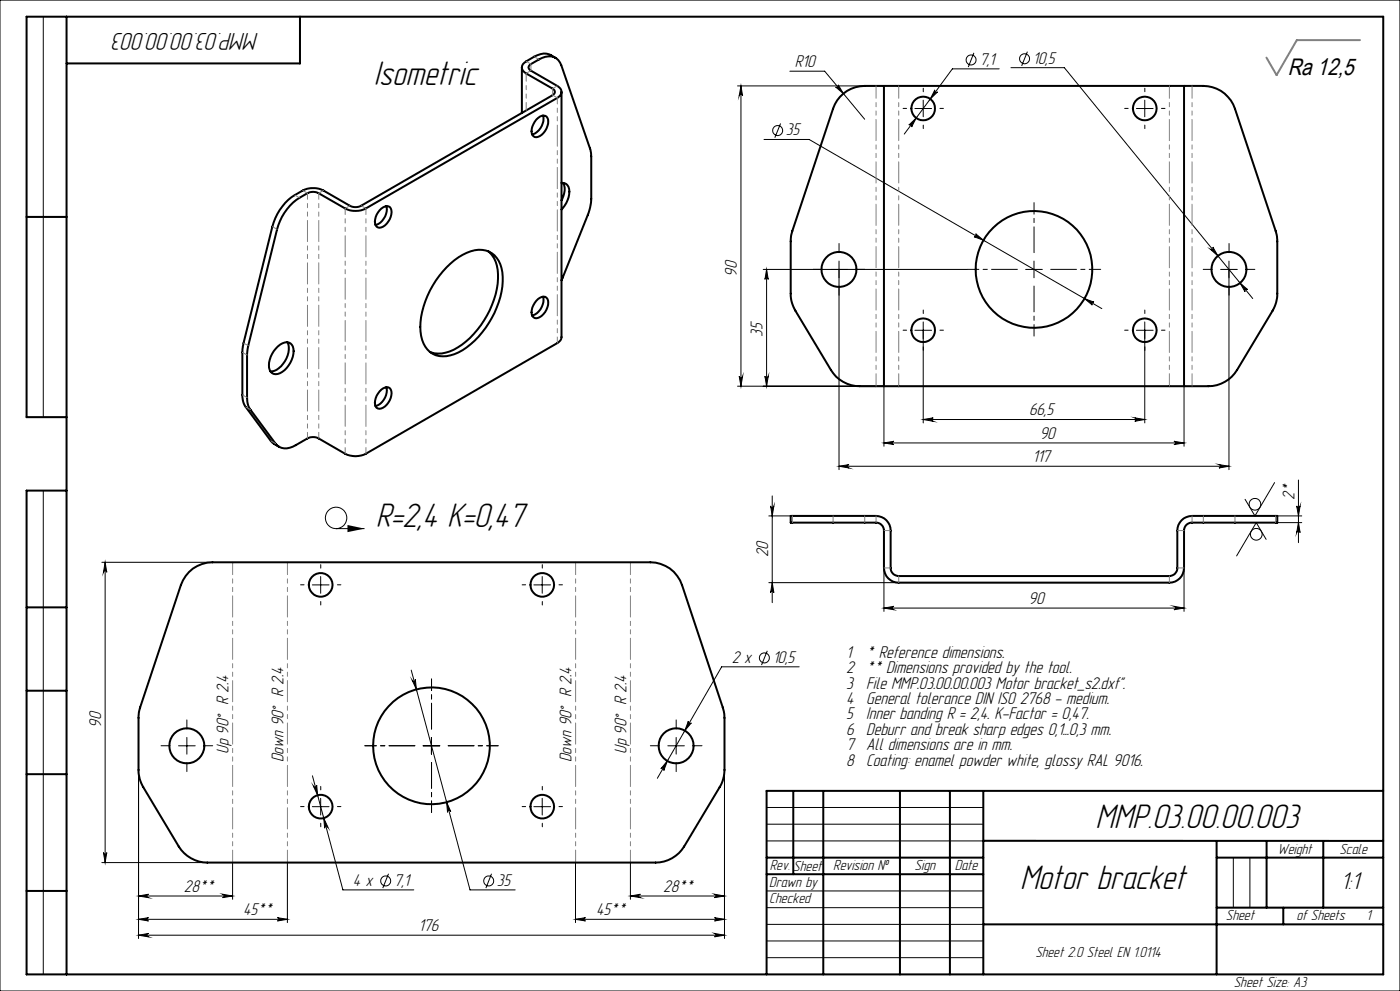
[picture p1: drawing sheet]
<svg xmlns="http://www.w3.org/2000/svg" width="420mm" height="297mm" viewBox="0 0 420 297" stroke-linecap="round" stroke-linejoin="round" font-family="sans-serif">
<g fill="none" stroke="#000" stroke-width=".3">
<path d="M0 0h420v297h-420zM13 5v120M292.2 15.8l-1.7 4.3M308.2 15.5l-1.7 4.3M221.3 25.7h43.9M222.3 25.7v90M222.3 25.7l.5 3a.51 .51 0 0 0-.5-.4 .51 .51 0 0 0-.5 .4zM234.2 37l-1.8 4.3M237 21.3h10.4l12 14.4M250.7 26.1a.5 .5 0 0 0 .7 0 .5 .5 0 0 0 .1-.7l1.5 2.6zM272.7 37.5l2.1-2.1-1.3 2.7a.5 .5 0 0 0-.2-.7 .5 .5 0 0 0-.6 .1zM274.5 32.5h5"/>
<path d="M277 30v5M280.5 26.9a.5 .5 0 0 0 .1 .8 .5 .5 0 0 0 .7-.2l-2.2 2.2zM299.8 20.6h-14.1l-14.4 19.6M303.3 20.3h16l56.5 69.2M340.9 32.5h5M343.4 30v5M229.2 41.8h13.5l87.9 50.7M251.7 78.2v62.6M292.7 70.1l2.3 1.9-2.8-1.1a.51 .51 0 0 0 .7-.2 .51 .51 0 0 0-.2-.6zM310.2 78.2v5.1M363.1 74.7a.5 .5 0 0 0 .7 0 .5 .5 0 0 0 .1-.7l1.5 2.7zM368.7 78.2v62.6"/>
<path d="M229 80.7h61.2M230 80.7v35M230 80.7l.5 3a.49 .49 0 0 0-.5-.4 .49 .49 0 0 0-.5 .4zM274.5 99h5M277 96.5v30.2M307.7 80.7h5M325.4 89.5l2.8 1.1a.51 .51 0 0 0-.7 .2 .51 .51 0 0 0 .2 .6zM340.9 99h5M343.4 96.5v30.2M366.2 80.7h5M372 84.8l2.3 2a.5 .5 0 0 0-.7 0 .5 .5 0 0 0-.1 .7zM221.3 115.7h43.9v18"/>
<path d="M221.8 112.7a.51 .51 0 0 0 .5 .5 .51 .51 0 0 0 .5-.5l-.5 3zM229.5 112.7a.49 .49 0 0 0 .5 .5 .49 .49 0 0 0 .5-.5l-.5 3zM355.2 115.7v18M251.7 139.7h117M251.7 139.7l3-.5a.51 .51 0 0 0-.5 .5 .51 .51 0 0 0 .5 .6zM265.2 132.7l3-.4a.49 .49 0 0 0-.5 .4 .49 .49 0 0 0 .5 .5zM265.2 132.7h90M277 125.7h66.4M277 125.7l3-.5a.51 .51 0 0 0-.5 .5 .51 .51 0 0 0 .5 .6zM340.4 125.2l3 .5-3 .6a.51 .51 0 0 0 .5-.6 .51 .51 0 0 0-.5-.5zM352.2 132.3l3 .4-3 .5a.49 .49 0 0 0 .5-.5 .49 .49 0 0 0-.5-.4zM365.7 139.2l3 .5-3 .6a.51 .51 0 0 0 .5-.6 .51 .51 0 0 0-.5-.5z"/>
<path d="M13 147v145M100.8 158.4h8.6M230.6 154.6h19.3M231.2 151.6a.49 .49 0 0 0 .5 .5 .49 .49 0 0 0 .5-.5l-.5 3zM231.7 148.6v32M382.4 144.6l-5.9 10-3-5M382.7 154.6h7.8M382.7 156.6h7.8M389 151.6a.51 .51 0 0 0 .5 .5 .51 .51 0 0 0 .5-.5l-.5 3zM389.5 156.6l.5 3a.51 .51 0 0 0-.5-.4 .51 .51 0 0 0-.5 .4zM389.5 143.9v18.7M30.6 168.5h33.1"/>
<path d="M31.5 168.5l.5 3a.49 .49 0 0 0-.5-.5 .49 .49 0 0 0-.5 .5zM31.5 168.5v90M93.7 175.3h5M96.2 172.8v5M160.2 175.3h5M162.7 172.8v5M230.6 174.6h39M231.7 174.6l.5 3a.49 .49 0 0 0-.5-.4 .49 .49 0 0 0-.5 .4zM265.2 170.2v13M355.2 170.2v13M379.8 161.6l-2.9-5-5.9 10M230.2 195l-1.7 4.3"/>
<path d="M239.7 199.8h-23.2l-19.3 33.5M265.2 182.2l3-.5a.51 .51 0 0 0-.5 .5 .51 .51 0 0 0 .5 .5zM265.2 182.2h90M352.2 181.7l3 .5-3 .5a.51 .51 0 0 0 .5-.5 .51 .51 0 0 0-.5-.5zM123.4 200.8l17.6 65.9h13.6M123.6 203.8a.49 .49 0 0 0 .6 .4 .49 .49 0 0 0 .4-.6l.3 3zM206.5 216.1a.52 .52 0 0 0 .2 .7 .52 .52 0 0 0 .7-.2l-1.9 2.4zM41.6 230.7v50.6M53.6 223.5h5M56.1 221v5M93.7 232.5l9.2 34.2h21.2M94 235.5a.51 .51 0 0 0 .6 .4 .51 .51 0 0 0 .4-.6l.3 3z"/>
<path d="M96.2 239.3v5M126.9 223.5h5M129.4 221v5M162.7 239.3v5M200.2 228.1l-1.1 2.8a.52 .52 0 0 0-.2-.6 .52 .52 0 0 0-.6 .1zM200.3 223.5h5M202.8 221v5M217.3 230.7v50.6M30.6 258.5h31.6M31 255.5a.49 .49 0 0 0 .5 .5 .49 .49 0 0 0 .5-.5l-.5 3zM69.8 258.5v11M86.2 258.5v18"/>
<path d="M93.7 241.8h5M97.1 245.2l1.3 2.8a.51 .51 0 0 0-.6-.4 .51 .51 0 0 0-.4 .6zM134 240.4l1.2 2.8a.49 .49 0 0 0-.6-.3 .49 .49 0 0 0-.3 .5zM160.2 241.8h5M172.6 258.5v18M189.1 258.5v11M230 247h65M230 242h65M230 252h65M370 257v15M375 257v15M41.6 268.5l3-.5a.51 .51 0 0 0-.5 .5 .51 .51 0 0 0 .5 .5z"/>
<path d="M41.6 275.5l3-.5a.49 .49 0 0 0-.5 .5 .49 .49 0 0 0 .5 .5zM41.6 268.5h28.2M41.6 275.5h44.6M66.8 268l3 .5-3 .5a.51 .51 0 0 0 .4-.5 .51 .51 0 0 0-.4-.5zM83.2 275l3 .5-3 .5a.49 .49 0 0 0 .5-.5 .49 .49 0 0 0-.5-.5zM116.6 261.9l-1.8 4.3M147.5 261.9l-1.7 4.3M172.6 275.5l3-.5a.49 .49 0 0 0-.4 .5 .49 .49 0 0 0 .4 .5zM172.6 275.5h44.7M189.1 268.5l3-.5a.51 .51 0 0 0-.5 .5 .51 .51 0 0 0 .5 .5zM189.1 268.5h28.2M214.3 279.7l3 .6-3 .5a.51 .51 0 0 0 .5-.5 .51 .51 0 0 0-.5-.6z"/>
<path d="M214.3 268l3 .5-3 .5a.51 .51 0 0 0 .5-.5 .51 .51 0 0 0-.5-.5zM214.3 275l3 .5-3 .5a.49 .49 0 0 0 .5-.5 .49 .49 0 0 0-.5-.5zM230 277h65M230 267h65M230 272h65M41.6 280.3l3-.6a.51 .51 0 0 0-.5 .6 .51 .51 0 0 0 .5 .5zM41.6 280.3h175.7M230 287h65M230 282h65"/>
<circle cx="291.3" cy="18" r="1.48"/>
<circle cx="307.4" cy="17.6" r="1.48"/>
<circle cx="233.3" cy="39.1" r="1.51"/>
<circle cx="100.8" cy="155.2" r="3.2"/>
<circle cx="376.5" cy="151.1" r="1.76"/>
<circle cx="376.9" cy="160.1" r="1.75"/>
<circle cx="229.3" cy="197.2" r="1.51"/>
<circle cx="115.7" cy="264" r="1.49"/>
<circle cx="146.6" cy="264" r="1.49"/>
</g>
<g fill="#000">
<path d="M104.2 157.3l5.2 1.1-5.2 1.1z"/>
<path d="M230 80.7l.5 3a.49 .49 0 0 0-.5-.4 .49 .49 0 0 0-.5 .4zM229.5 112.7a.49 .49 0 0 0 .5 .5 .49 .49 0 0 0 .5-.5l-.5 3zM222.3 25.7l.5 3a.51 .51 0 0 0-.5-.4 .51 .51 0 0 0-.5 .4zM221.8 112.7a.51 .51 0 0 0 .5 .5 .51 .51 0 0 0 .5-.5l-.5 3zM231.2 151.6a.49 .49 0 0 0 .5 .5 .49 .49 0 0 0 .5-.5l-.5 3zM231.7 174.6l.5 3a.49 .49 0 0 0-.5-.4 .49 .49 0 0 0-.5 .4z"/>
<path d="M325.4 89.5l2.3 1.9a.51 .51 0 0 1-.2-.6 .51 .51 0 0 1 .7-.2zM292.7 70.1a.51 .51 0 0 1 .1 .6 .51 .51 0 0 1-.6 .2l2.8 1.1zM251.7 139.7l3-.5a.51 .51 0 0 0-.5 .5 .51 .51 0 0 0 .5 .6zM365.7 139.2l3 .5-3 .6a.51 .51 0 0 0 .5-.6 .51 .51 0 0 0-.5-.5zM277 125.7l3-.5a.51 .51 0 0 0-.5 .5 .51 .51 0 0 0 .5 .6zM340.4 125.2l3 .5-3 .6a.51 .51 0 0 0 .5-.6 .51 .51 0 0 0-.5-.5zM250.7 26.1l2.3 1.9-1.5-2.6a.5 .5 0 0 1-.1 .7 .5 .5 0 0 1-.7 0zM272.7 37.5a.49 .49 0 0 1 .6-.1 .49 .49 0 0 1 .2 .7l1.3-2.7zM280.5 26.9l-1.4 2.8 2.2-2.2a.51 .51 0 0 1-.7 .1 .51 .51 0 0 1-.1-.7zM372 84.8l1.5 2.7a.5 .5 0 0 1 .1-.7 .5 .5 0 0 1 .7 0zM363.1 74.7l2.3 2-1.5-2.7a.5 .5 0 0 1-.1 .7 .5 .5 0 0 1-.7 0zM123.6 203.8l1.3 2.8-.3-3a.49 .49 0 0 1-.4 .6 .49 .49 0 0 1-.6-.4zM134 240.4l.3 3a.49 .49 0 0 1 .3-.5 .49 .49 0 0 1 .6 .3zM94 235.5l1.3 2.8-.3-3a.51 .51 0 0 1-.4 .6 .51 .51 0 0 1-.6-.4zM97.1 245.2l.3 3a.51 .51 0 0 1 .4-.6 .51 .51 0 0 1 .6 .4zM200.2 228.1l-1.9 2.3a.52 .52 0 0 1 .6-.1 .52 .52 0 0 1 .2 .6zM206.5 216.1l-1 2.9 1.9-2.4a.52 .52 0 0 1-.7 .2 .52 .52 0 0 1-.2-.7z"/>
<path d="M352.2 132.3l3 .4-3 .5a.49 .49 0 0 0 .5-.5 .49 .49 0 0 0-.5-.4zM265.2 132.7l3-.4a.49 .49 0 0 0-.5 .4 .49 .49 0 0 0 .5 .5z"/>
<path d="M389.5 156.6l.5 3a.51 .51 0 0 0-.5-.4 .51 .51 0 0 0-.5 .4zM389 151.6a.51 .51 0 0 0 .5 .5 .51 .51 0 0 0 .5-.5l-.5 3z"/>
<path d="M265.2 182.2l3-.5a.51 .51 0 0 0-.5 .5 .51 .51 0 0 0 .5 .5zM352.2 181.7l3 .5-3 .5a.51 .51 0 0 0 .5-.5 .51 .51 0 0 0-.5-.5z"/>
<path d="M31 255.5a.49 .49 0 0 0 .5 .5 .49 .49 0 0 0 .5-.5l-.5 3zM31.5 168.5l.5 3a.49 .49 0 0 0-.5-.5 .49 .49 0 0 0-.5 .5z"/>
<path d="M41.6 280.3l3-.6a.51 .51 0 0 0-.5 .6 .51 .51 0 0 0 .5 .5zM214.3 279.7l3 .6-3 .5a.51 .51 0 0 0 .5-.5 .51 .51 0 0 0-.5-.6zM41.6 268.5l3-.5a.51 .51 0 0 0-.5 .5 .51 .51 0 0 0 .5 .5zM66.8 268l3 .5-3 .5a.51 .51 0 0 0 .4-.5 .51 .51 0 0 0-.4-.5zM189.1 268.5l3-.5a.51 .51 0 0 0-.5 .5 .51 .51 0 0 0 .5 .5zM214.3 268l3 .5-3 .5a.51 .51 0 0 0 .5-.5 .51 .51 0 0 0-.5-.5z"/>
<path d="M41.6 275.5l3-.5a.49 .49 0 0 0-.5 .5 .49 .49 0 0 0 .5 .5zM83.2 275l3 .5-3 .5a.49 .49 0 0 0 .5-.5 .49 .49 0 0 0-.5-.5zM172.6 275.5l3-.5a.49 .49 0 0 0-.4 .5 .49 .49 0 0 0 .4 .5zM214.3 275l3 .5-3 .5a.49 .49 0 0 0 .5-.5 .49 .49 0 0 0-.5-.5z"/>
</g>
<path d="M310.2 75.7v-15M305.2 80.7h-15M310.2 85.7v15M315.2 80.7h15M129.5 218.5v-15M124.5 223.5h-15M129.5 228.5v15M134.5 223.5h15" fill="none" stroke="#000" stroke-width=".3" stroke-dasharray="15.2 1.3 1.3 1.3" stroke-dashoffset="7.5"/>
<g fill="none" stroke="#000" stroke-width=".3" stroke-dasharray="15.2 1.3 1.3 1.3">
<path d="M272 32.5h-1.1M277 27.5v-1.1M277 37.5v1M282 32.5h1M338.4 32.5h-1M343.4 27.5v-1.1M343.4 37.5v1M348.4 32.5h1.1M251.7 75.7v-2.7M368.7 75.7v-2.7M246.7 80.7h-2.7M251.7 85.7v2.8"/>
<path d="M256.7 80.7h2.8M272 99h-1.1M277 94v-1.1M282 99h1M338.4 99h-1M343.4 94v-1.1M348.4 99h1.1M363.7 80.7h-2.7M368.7 85.7v2.8M373.7 80.7h2.8M277 104v1M343.4 104v1"/>
<path d="M91.2 175.3h-1M96.2 170.3v-1.1M101.2 175.3h1.1M157.7 175.3h-1.1M162.7 170.3v-1.1M167.7 175.3h1M96.2 180.3v1M162.7 180.3v1M56.1 218.5v-2.8M202.9 218.5v-2.8M51.1 223.5h-2.8M56.1 228.5v2.7"/>
<path d="M61.1 223.5h2.7M96.2 236.7v-1M162.7 236.7v-1M197.9 223.5h-2.8M202.9 228.5v2.7M207.9 223.5h2.7M91.2 241.7h-1M96.2 246.7v1.1M101.2 241.7h1.1M157.7 241.7h-1.1M162.7 246.7v1.1M167.7 241.7h1"/>
</g>
<g fill="none" stroke="#000" stroke-width=".6">
<path d="M20 5v287M90 5v14h-70M166.7 17.4a5.1 5.1 0 0 0-6.5-.4 5.9 5.9 0 0 0-3.6 2.7 1.91 1.91 0 0 0 1.2 2.3l8 4.6a1.04 1.04 0 0 1 .7 .9 1.04 1.04 0 0 1-.7 1l-57.5 33.2a3.6 3.6 0 0 1-3.3 0l-8-4.6a6.9 6.9 0 0 0-6.2 0 16.3 16.3 0 0 0-9.1 10.8l-8.9 36-.1 14.5a5.7 5.7 0 0 0 1 3.6l7.5 10.1 1.1 1 1.4 .8M156.6 20.2v13.6M160.9 35.9a2.09 2.09 0 0 1 3.3-.6 4.7 4.7 0 0 1-3.3 5.8 1.77 1.77 0 0 1-1.4-2.5l.5-1.4zM162.9 34.6a4.8 4.8 0 0 1-3.3 5.7M168.5 27.5v73.5a2.09 2.09 0 0 1-1.3 1.8l-57.5 33.2a6.9 6.9 0 0 1-6.2 0l-7.9-4.6a3.6 3.6 0 0 0-3.4 0 14.3 14.3 0 0 1-6.1 3 3.7 3.7 0 0 1-3.4-1.4l-7.6-10.2a5.7 5.7 0 0 1-1-3.6l.2-14.5 8.8-35.9a15.7 15.7 0 0 1 10.4-11.3l1.7 .2 8.3 4.8a6.9 6.9 0 0 0 6.2 0l57.5-33.2a1.91 1.91 0 0 0 1.3-1.8 1.91 1.91 0 0 0-1.3-1.8l-8-4.5a1.02 1.02 0 0 1-.7-1 1.02 1.02 0 0 1 .7-1 9.9 9.9 0 0 1 6.2-2.3 3.7 3.7 0 0 1 3 2.6l8.7 25.2 .3 2.1v12.8l-.4 2.9-8.5 21.5M265.2 25.7h90M265.2 25.7h-1.5a14.3 14.3 0 0 0-10.7 2.3 9.9 9.9 0 0 0-3.1 4.6l-12.5 37.8-.2 1.6v16a9.9 9.9 0 0 0 1.4 5.1l10.7 17.8a10.1 10.1 0 0 0 8.5 4.8h7.4M265.2 25.7v90M355.2 25.7h1.5a14.3 14.3 0 0 1 10.7 2.3 9.9 9.9 0 0 1 3.1 4.6l12.5 37.8 .2 1.6v16a9.9 9.9 0 0 1-1.4 5.1l-10.7 17.8a10.1 10.1 0 0 1-8.6 4.8h-7.3M355.2 25.7v90"/>
<path d="M168.5 54.8a2.16 2.16 0 0 1 2.3 2.7l-.5 2.5-1 1.7-.8 1.1M168.9 54.8a5.2 5.2 0 0 1-.4 5.2M8 65h12M113.9 63a2.12 2.12 0 0 1 3.3-.6 4.7 4.7 0 0 1-3.3 5.9 1.76 1.76 0 0 1-1.4-2.5l.5-1.5zM115.9 61.8a4.8 4.8 0 0 1-3.3 5.6M146.5 75.3a9.4 9.4 0 0 1 2.9 8.3 27.2 27.2 0 0 1-13.3 21.2 8.6 8.6 0 0 1-7.1 .7M133.9 80.1a15.8 15.8 0 0 1 9.6-5.2 6.8 6.8 0 0 1 7.2 6.7 25.9 25.9 0 0 1-7.2 19.3 15.6 15.6 0 0 1-10.7 5.9 6.6 6.6 0 0 1-6.5-6.2 25 25 0 0 1 6.5-19.2zM160.9 90.2a2.33 2.33 0 0 1 3-1 4.1 4.1 0 0 1-1.4 5.4 1.66 1.66 0 0 1-1.6 .8 1.66 1.66 0 0 1-1.4-1.2 5 5 0 0 1 1.4-4zM162.9 88.9a4.9 4.9 0 0 1-3.3 5.7M83.4 103.8a2.9 2.9 0 0 1 4.1-.5 6.1 6.1 0 0 1-1.5 6.9 3.8 3.8 0 0 1-4.4 1.6 4.7 4.7 0 0 1 0-5.8zM86.2 102.6a6.6 6.6 0 0 1-2.6 7.7 3.6 3.6 0 0 1-2.5 1M113.9 117.3a2.33 2.33 0 0 1 3-1 4.2 4.2 0 0 1-1.4 5.5 1.67 1.67 0 0 1-1.6 .7 1.67 1.67 0 0 1-1.4-1.1l.2-2.1z"/>
<path d="M115.9 116.1a4.9 4.9 0 0 1-3.3 5.6M265.2 115.7h90M20 125h-12v-120h407v287h-407v-145h12M237.2 154.6h20.8a15.9 15.9 0 0 1 6.5 .4 4.4 4.4 0 0 1 2.7 4v11.2a2.41 2.41 0 0 0 2.4 2.4h81.2a2.41 2.41 0 0 0 2.4-2.4v-11.2a4.4 4.4 0 0 1 4.4-4.4h25.6v2h-25.6a2.35 2.35 0 0 0-2.4 2.4v11.2a4.4 4.4 0 0 1-4.4 4.4h-81.2a4.4 4.4 0 0 1-4.4-4.4v-11.2a2.41 2.41 0 0 0-2.4-2.4h-25.6zM56.7 171.4a10.1 10.1 0 0 1 7-2.9h131.4a9.9 9.9 0 0 1 9.5 6.9l12.5 37.7 .2 2.1v15.5a10.4 10.4 0 0 1-1.4 5.2l-10.7 17.8a10 10 0 0 1-8.5 4.8h-134.5a10.2 10.2 0 0 1-8.6-4.8l-10.6-17.8a9.9 9.9 0 0 1-1.4-5.2v-16l.1-1.6 12.6-37.7 1.4-2.8zM8 182h12M8 207h12M8 232h12M238 237v25M247 237v55M270 237v55M285 237v55"/>
<path d="M295 237v55M415 237h-185v55M230 257h65M295 252h120M365 252v40M365 257h50M380 252v20M397 252v20M8 267h12M230 262h65M295 277h120M365 272h50"/>
<path d="M385 272v5"/>
<circle cx="277" cy="32.5" r="3.6"/>
<circle cx="343.4" cy="32.5" r="3.6"/>
<circle cx="251.7" cy="80.8" r="5.2"/>
<circle cx="277" cy="99" r="3.6"/>
<circle cx="310.2" cy="80.7" r="17.5"/>
<circle cx="343.4" cy="99" r="3.6"/>
<circle cx="368.7" cy="80.8" r="5.2"/>
<circle cx="96.2" cy="175.3" r="3.6"/>
<circle cx="162.7" cy="175.3" r="3.5"/>
<circle cx="56.1" cy="223.5" r="5.3"/>
<circle cx="129.4" cy="223.5" r="17.5"/>
<circle cx="202.8" cy="223.5" r="5.2"/>
<circle cx="96.2" cy="241.8" r="3.6"/>
<circle cx="162.7" cy="241.8" r="3.5"/>
</g>
<path d="M383 22.5h.1" fill="none" stroke="#808080" stroke-width=".3" stroke-dasharray="15.2 1.3 1.3 1.3"/>
<path d="M262.8 25.7v90M269.6 25.7v90M350.8 25.7v90M357.6 115.7v-90M172.7 168.5v90M189.1 168.5v90M69.8 258.5v-90M86.2 258.5v-90" fill="none" stroke="#808080" stroke-width=".3" stroke-dasharray="6.3 1.3 1.3 1.3 1.3 1.3" stroke-dashoffset="2.6"/>
<path d="M408 12h-19l-6 10.5-3.1-5.2" fill="none" stroke="#808080" stroke-width=".6"/>
<path d="M167.2 29.3v73.5M92.2 57.9v73.5M103.6 62.5v73.5M109.8 62.5v73.5M95.6 131.4v-73.5" fill="none" stroke="#808080" stroke-width=".3" stroke-dasharray="6.3 1.3 1.3 1.3 1.3 1.3" stroke-dashoffset="4.5"/>
<g fill="none" stroke="#808080" stroke-width=".3" stroke-dasharray="6.3 1.3 1.3 1.3 1.3 1.3">
<path d="M159.3 19.2l-1.4-.8M161.7 17.8l-1.4-.8M159.3 21.2l-1.4 .8M159.3 21.2v-2M165.8 28.5l1.4 .8M165.8 26.5l1.4-.8M165.8 26.5v2M88.4 58.5l1.4 .8M92.2 57.9l-1.4-.8M95.6 57.9l1.5-.8M83.1 68.7l-1.4-.8M105 61.7l-1.4 .8"/>
<path d="M108.4 61.7l1.4 .8M72.7 118.3l1.4 .9M73.1 102.8l1.4 .8M74.1 106.4l-1.4-.8M75.1 122.8l-1.4-.8M81.3 132.1l1.4 .8M237.7 154.6v2M249.9 156.6v-2M259.4 154.6v2M262.8 156.6v-2M265.2 159h2M355.2 159h-2"/>
<path d="M357.6 156.6v-2M361 156.6v-2M370.5 154.6v2M382.7 156.6v-2M267.2 170.2h-2M269.6 172.6v2M350.8 172.6v2M353.2 170.2h2"/>
</g>
<path d="M157.9 22v11.1" fill="none" stroke="#808080" stroke-width=".3" stroke-dasharray="6.3 1.3 1.3 1.3 1.3 1.3" stroke-dashoffset="4"/>
<g font-size="10.6">
<text x="328.7" y="248.1">MMP.03.00.00.003</text>
<text x="306" y="266.3">Motor bracket</text>
</g>
<g font-size="10.5">
<text x="112.2" y="25.6">Isometric</text>
<text x="112.7" y="158.1">R=2,4 K=0,47</text>
</g>
<g font-size="7.6">
<text x="77.6" y="9.9" transform="rotate(-180 77.6 9.9)">MMP.03.00.00.003</text>
<text x="402.3" y="266.4">1:1</text>
</g>
<text font-size="7.1" x="386.3" y="22.4">Ra 12,5</text>
<g font-size="5.3">
<text x="238.5" y="20.1">R10</text>
<text x="293.8" y="19.4">7,1</text>
<text x="309.9" y="19">10,5</text>
<text x="235.8" y="40.5">35</text>
<text x="221.1" y="83" transform="rotate(-90 221.1 83)">90</text>
<text x="228.8" y="100.9" transform="rotate(-90 228.8 100.9)">35</text>
<text x="308.7" y="124.5">66,5</text>
<text x="311.9" y="131.5">90</text>
<text x="309.7" y="138.5">117</text>
<text x="388.3" y="149.8" transform="rotate(-90 388.3 149.8)">2*</text>
<text x="230.5" y="167.1" transform="rotate(-90 230.5 167.1)">20</text>
<text x="308.6" y="181">90</text>
<text x="253.9" y="197.2">1</text>
<text x="259.9" y="197.2">* Reference dimensions.</text>
<text x="219.5" y="198.6">2 x</text>
<text x="231.8" y="198.6">10,5</text>
<text x="253.9" y="201.8">2</text>
<text x="259.9" y="201.8">** Dimensions provided by the tool.</text>
<text x="253.9" y="206.4">3</text>
<text x="259.9" y="206.4">File MMP.03.00.00.003 Motor bracket_s2.dxf&quot;.</text>
<text x="253.9" y="215.6">5</text>
<text x="253.9" y="211">4</text>
<text x="259.9" y="215.6">Inner banding R = 2,4. K-Factor = 0,47.</text>
<text x="259.9" y="211">General tolerance DIN ISO 2768 - medium.</text>
<text x="30.3" y="218.1" transform="rotate(-90 30.3 218.1)">90</text>
<text x="253.9" y="220.2">6</text>
<text x="259.9" y="220.2">Deburr and break sharp edges 0,1...0,3 mm.</text>
<text x="68.6" y="225.9" transform="rotate(-90 68.6 225.9)">Up 90° R 2.4</text>
<text x="187.9" y="225.9" transform="rotate(-90 187.9 225.9)">Up 90° R 2.4</text>
<text x="253.9" y="224.9">7</text>
<text x="259.9" y="224.9">All dimensions are in mm.</text>
<text x="85" y="228.4" transform="rotate(-90 85 228.4)">Down 90° R 2.4</text>
<text x="171.5" y="228.4" transform="rotate(-90 171.5 228.4)">Down 90° R 2.4</text>
<text x="253.9" y="229.5">8</text>
<text x="259.9" y="229.5">Coating: enamel powder white, glossy RAL 9016.</text>
<text x="55.2" y="267.3">28**</text>
<text x="105.9" y="265.4">4 x</text>
<text x="118.2" y="265.4">7,1</text>
<text x="149.1" y="265.4">35</text>
<text x="199" y="267.3">28**</text>
<text x="72.9" y="274.3">45**</text>
<text x="178.9" y="274.3">45**</text>
<text x="125.5" y="279">176</text>
</g>
<g font-size="4.5">
<text x="383.3" y="255.9">Weight</text>
<text x="401.8" y="255.8">Scale</text>
<text x="231" y="260.9">Rev.</text>
<text x="238" y="260.9">Sheet</text>
<text x="250" y="260.8">Revision №</text>
<text x="274.4" y="260.8">Sign</text>
<text x="286.4" y="260.8">Date</text>
<text x="230.8" y="265.8">Drawn by</text>
<text x="230.8" y="270.8">Checked</text>
<text x="367.8" y="275.7">Sheet</text>
<text x="389" y="275.8">of Sheets</text>
<text x="409.9" y="275.8">1</text>
<text x="310.7" y="286.7">Sheet 2.0 Steel EN 1.0114</text>
<text x="370.1" y="295.7">Sheet Size: А3</text>
</g>
</svg>
